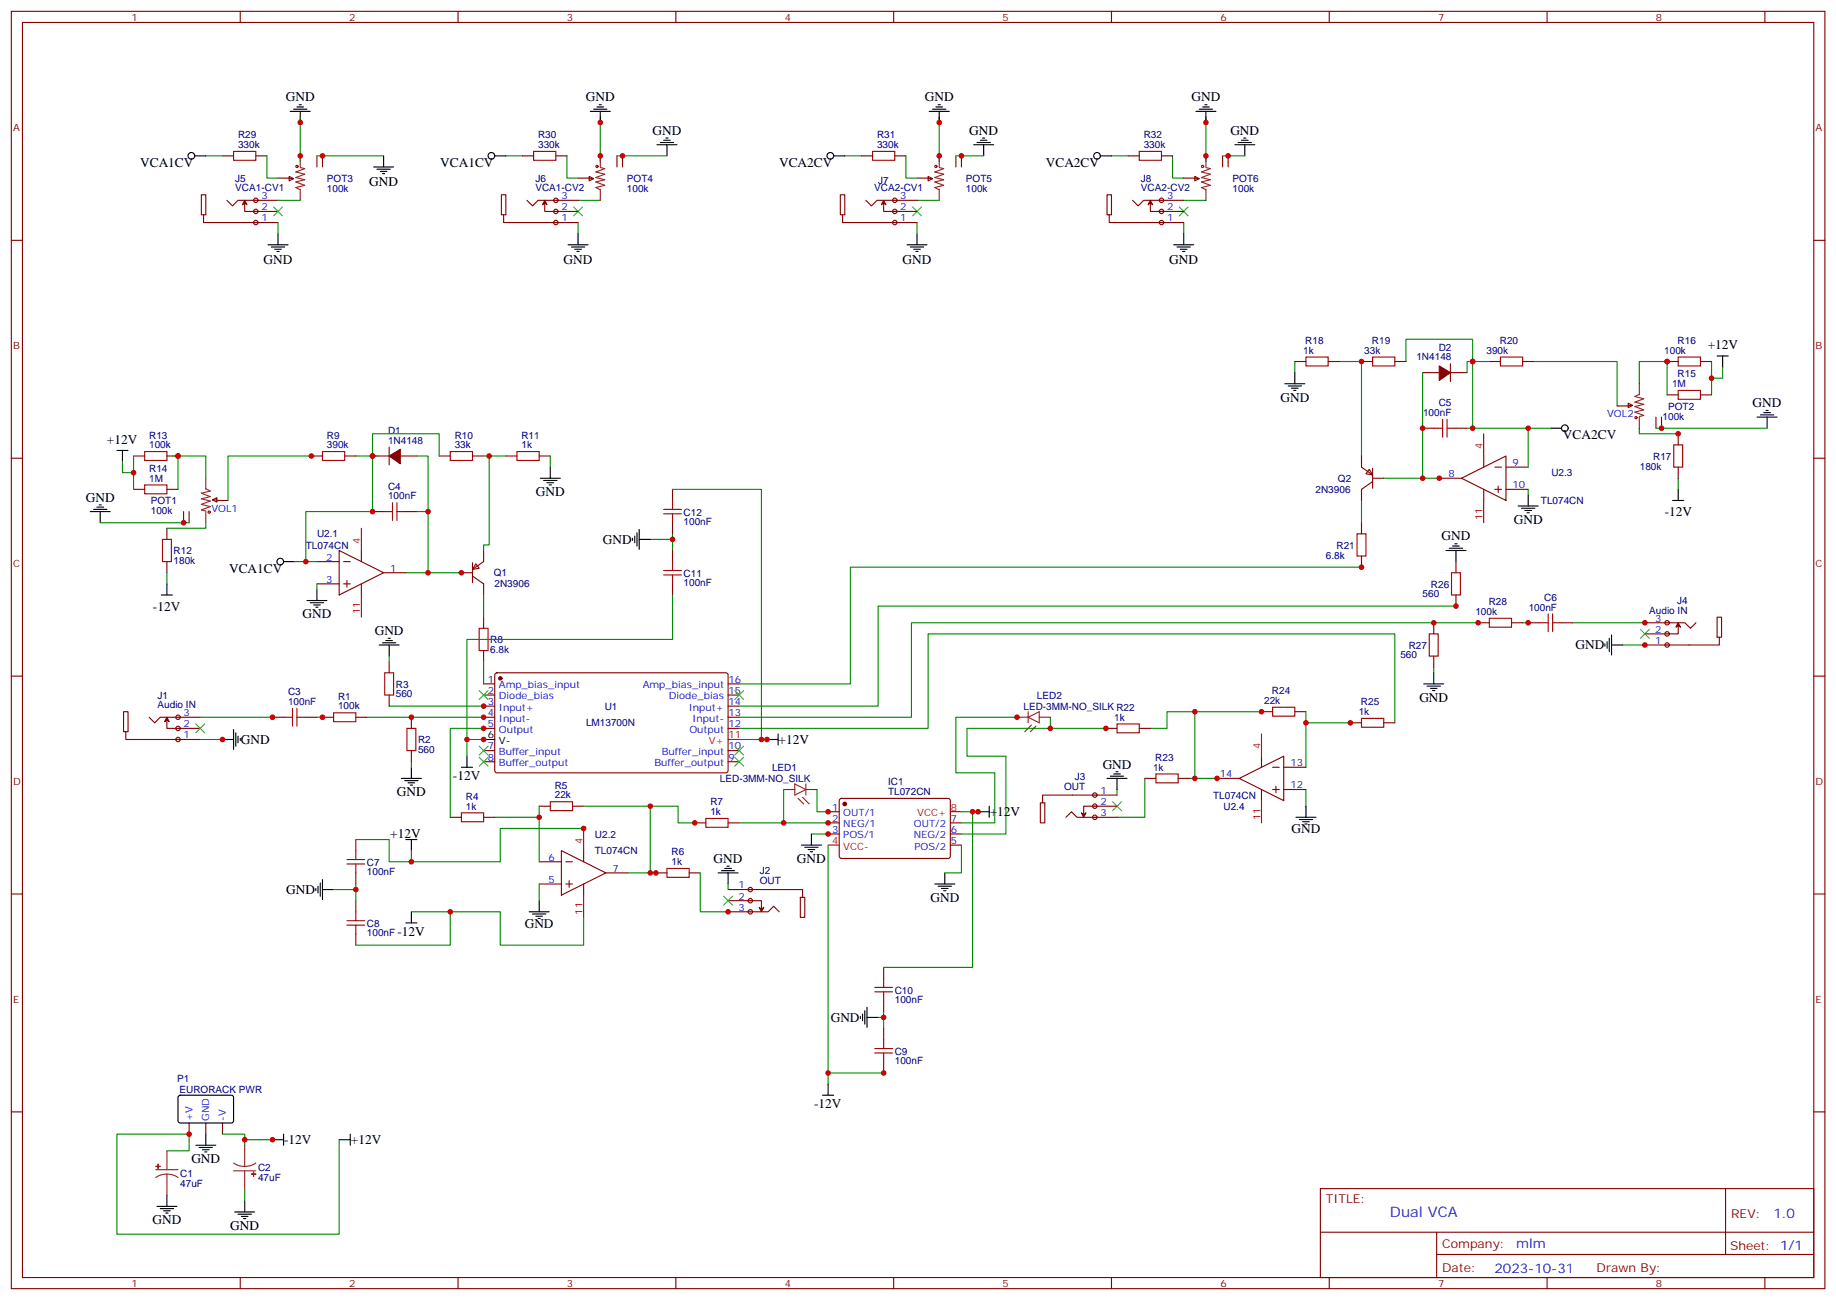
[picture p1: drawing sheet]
<svg xmlns="http://www.w3.org/2000/svg" width="583mm" height="413mm" viewBox="0 0 583 413" stroke-linecap="round" stroke-linejoin="round" font-family="sans-serif">
<path d="M70.6 359.9h7.1v3.5M77.7 361.7h8.8M77.7 377.5v3.6M107.7 361.7v30h-70.6v-31.8h22.9v5.3h-7" fill="none" stroke="#008700" stroke-width=".35"/>
<g fill="none" stroke="#000" stroke-width=".35">
<path d="M56.7 347.8l.5-.2h16.5l.5 .7-.1 7.6-.7 .5-16.5-.1-.4-.6v-7.4zM65.3 359.9v3.5M90 359.9v3.5M111.2 359.9v3.5M53 379.3v3.5M62.2 363.4h6.3M63.2 364.1h4.3M64.3 364.8h2.1M65 365.5h.7M86.5 361.7h3.5M107.7 361.7h3.5M49.8 382.8h6.4"/>
<path d="M50.9 383.5h4.2M51.9 384.2h2.1M52.6 385h.7M74.5 384.6h6.4M75.6 385.3h4.2M76.6 386h2.1M77.3 386.7h.7M77.7 381.1v3.5"/>
</g>
<path d="M60 356.4v3.5M65.3 356.4v3.5M70.6 356.4v3.5" fill="none" stroke="#870000" stroke-width=".35"/>
<path d="M49.5 371.2h7M53 372.6l1.8 .2 1.7 .9M53 372.6l-1.9 .2-1.6 .9M53 365.2v6M53 372.6v6.7M74.2 369.1l1.6 .8 1.9 .2M74.2 371.5h7M77.7 363.4v6.7M77.7 371.5v6M81.2 369.1l-1.7 .8-1.8 .2" fill="none" stroke="#8c2424" stroke-width=".35"/>
<g fill="#8c2424" stroke="#8c2424" stroke-width=".35">
<path d="M49.5 370.1l1.4 .1z"/>
<path d="M50.2 369.4v1.4z"/>
<path d="M79.8 372.6h1.4z"/>
<path d="M80.5 371.9v1.4z"/>
</g>
<g fill="#f0f0f0" stroke="#870000" stroke-width=".35">
<circle cx="56.5" cy="234.7" r=".71"/>
<circle cx="56.5" cy="231.1" r=".71"/>
<circle cx="56.5" cy="227.6" r=".71"/>
</g>
<g fill="none" stroke="#870000" stroke-width=".35">
<path d="M456.9 151.8h7.1M464 151.8l14.1-7.1v14.1zM471 144.7v3.5M471 155.3v3.5M474.6 148.2h2.1M474.6 155.3h2.1M475.6 154.2v2.2M478.1 148.2h7M478.1 155.3h7M100.6 178.2h7.1M107.7 174.7l14.1 7.1-14.1 7zM109.1 178.2h2.1"/>
<path d="M114.7 174.7v3.5M100.6 185.3h7.1M109.1 185.3h2.1M110.1 184.2v2.1M114.7 185.3v3.5M121.8 181.8h7M123.5 210v3.5M153.5 217h3.6M157.3 213.7l.5-.2 72.9 .1 .4 .6v30.6l-.7 .5-72.9-.1-.4-.7v-30.3zM231.1 217h3.6M39.9 232.2h.7v-6.4h-1.4v6.4h.7v2.5h23.7M47.3 227.6l1.8 1.8 1.8-1.8h12.7"/>
<path d="M53 228.3l.7 .7-.7-1.4-.7 1.4 .7-.7v2.8h10.6M86.5 227.6h3.5M97.1 227.6h3.5M102.4 227.6h3.5M113 227.6h3.5M123.5 220.6v3.5M130.6 227.6v3.5M130.6 238.2v3.5M153.5 231.1h3.6M153.5 227.6h3.6M153.5 220.6h3.6M153.5 224.1h3.6"/>
<path d="M153.5 238.2h3.6M231.1 231.1h3.6M231.1 227.6h3.6M231.1 220.6h3.6M231.1 224.1h3.6M231.1 238.2h3.6M400.5 240v3.5M142.9 259.4h3.6M153.5 241.7h3.6M153.5 259.4h3.6M171.2 255.8h3.5M181.8 255.8h3.5"/>
<path d="M231.1 241.7h3.6M262.9 257.6h3.5M266.7 253.6l.4-.2h34.2l.4 .7-.1 17.9-.6 .4-34.2-.1-.4-.6v-17.6zM386.4 247h7M393.4 247l14.1-7v14.1zM400.5 250.5v3.6M404 243.5h2.1M404 250.5h2.1M405.1 249.5v2.1M407.5 243.5h7.1M407.5 250.5h7.1M171.2 273.5h7"/>
<path d="M178.2 269.9l14.1 7.1-14.1 7.1zM179.6 273.5h2.2M180.7 279.5v2.1M185.3 269.9v3.6M192.3 277h7.1M208.2 277h3.5M218.8 277h3.5M220.6 261.1h3.5M231.1 261.1h3.6M262.9 261.1h3.5M262.9 264.7h3.5M301.7 261.1h3.5"/>
<path d="M301.7 264.7h3.5M301.7 268.2h3.5M171.2 280.5h7M179.6 280.5h2.2M185.3 280.5v3.6"/>
</g>
<g fill="none" stroke="#000" stroke-width=".35">
<path d="M120.4 204.7h6.3M121.4 204h4.3M122.5 203.3h2.1M123.2 202.6h.7M123.5 204.7v3.5M70.6 234.7h3.6M74.2 231.5v6.3M74.9 232.6v4.2M75.6 233.6v2.1M76.3 234.3v.7M153.5 234.7h3.6M127.4 247h6.4"/>
<path d="M128.5 247.7h4.2M129.5 248.4h2.2M130.2 249.1h.8M130.6 243.5v3.5M254.4 268.2h6.4M255.5 268.9h4.2M256.5 269.6h2.2M257.2 270.3h.8M257.6 264.7v3.5M168 289.3h6.3M169.1 290.1h4.2M170.1 290.8h2.1"/>
<path d="M170.8 291.5h.7M171.2 285.8v3.5"/>
</g>
<g fill="none" stroke="#008700" stroke-width=".35">
<path d="M123.5 208.2v1.8M63.6 234.7h7M63.6 227.6h22.9M100.6 227.6h1.8M116.5 227.6h37M123.5 224.1h30M153.5 231.1h-10.6v28.3M130.6 241.7v1.8M157.1 259.4h14.1v14.1M171.2 255.8v3.6M185.3 255.8h21.1v21.2h-7M206.4 255.8h8.9v5.3h5.3"/>
<path d="M259.4 250.5v7.1h3.5M206.4 277h1.8M234.7 261.1h28.2M257.6 264.7h5.3M171.2 280.5v5.3"/>
</g>
<path d="M152.1 219.1l2.8 2.9M154.9 219.1l-2.8 2.9M62.2 229.7l2.8 2.9M65 229.7l-2.8 2.9" fill="none" stroke="#3c3" stroke-width=".35"/>
<path d="M122.1 213.5h2.9v7.1h-2.9zM90 227.6h2.9M92.9 224.8v5.6M94.3 227.6h2.8M94.3 224.8v5.6M105.9 226.2h7.1v2.8h-7.1zM129.2 231.1h2.8v7.1h-2.8zM146.5 258h7v2.8h-7zM174.7 254.4h7.1v2.8h-7.1zM224.1 259.7h7v2.8h-7zM211.7 275.6h7.1v2.8h-7.1z" fill="none" stroke="#a10000" stroke-width=".35"/>
<g fill="#870000" stroke="#870000" stroke-width=".35">
<circle cx="158.8" cy="215.3" r=".53"/>
<circle cx="268.2" cy="255.1" r=".53"/>
</g>
<path d="M471 137.7v7M471 158.8v7.1M114.7 167.6v7.1M114.7 188.8v7.1M231.1 234.7h3.6M400.5 232.9v7.1M301.7 257.6h3.5M400.5 254.1v7M185.3 262.9v7M262.9 268.2h3.5M185.3 284.1v7" fill="none" stroke="#f00" stroke-width=".35"/>
<path d="M248.8 250.5h3.5M252.3 248.8l3.5 1.7-3.5 1.8zM253.4 253.4l1.7 1.7M254.8 253l2.1 2.1M255.8 248.8v3.5M255.8 250.5h3.6" fill="none" stroke="#8c2424" stroke-width=".35"/>
<g fill="#f0f0f0" stroke="#870000" stroke-width=".35">
<circle cx="238.2" cy="282.3" r=".71"/>
<circle cx="238.2" cy="285.8" r=".71"/>
<circle cx="238.2" cy="289.3" r=".71"/>
</g>
<g fill="none" stroke="#870000" stroke-width=".35">
<path d="M411.1 114.7h3.5M421.6 114.7h3.6M432.2 114.7h3.6M442.8 114.7h3.5M451.6 118.3h5.3M460.4 118.3h5.3M460.4 115.4v5.7M472.8 114.7h3.5M483.4 114.7h3.5M529.2 114.7h3.6M539.8 114.7h3.5M451.6 135.9h3.6"/>
<path d="M462.2 135.9h3.5M513.4 128.8h3.5M516.9 128l1.4 .7-1.4 .7zM516.9 128.7h1.4M525.7 132.4v3.5M527.5 132.4v3.5M529.2 125.3h3.6M532.8 137.7v3.5M539.8 125.3h3.5M42.4 144.7h3.5M42.4 155.3h3.5M53 144.7h3.5"/>
<path d="M53 155.3h3.5M67.5 158.6l1.4-.7v1.4zM67.5 158.6h1.4M68.9 158.8h3.5M98.8 144.7h3.6M109.4 144.7h3.6M118.3 144.7h5.2M123.5 141.9v5.6M127.1 144.7h5.3M139.4 144.7h3.5M150 144.7h3.5M160.6 144.7h3.5"/>
<path d="M171.2 144.7h3.5M432.2 144.7v3.5l3.6 2.5M434.7 148.9l1.1 1.8-2.2-.3zM435.8 152.8l-3.6 2.5v3.5M435.8 151.8h3.5M435.8 148.6v6.3M532.8 148.2v3.6M53 167.6v3.6M53 178.2v3.6M58.3 162.3v3.6M60 162.3v3.6M118.3 162.3h3.5"/>
<path d="M128.8 162.3h3.6M150 178.6v6.3M151.1 178.9l1 1.4-2.1 .4zM153.5 174.7v3.5l-3.5 2.5M432.2 165.9v3.5M432.2 176.5v3.5M146.5 181.8h3.5M150 182.8l3.5 2.5v3.5M153.5 195.9v3.5M153.5 206.4v3.6M231.1 289.3h12.7l1.8-1.7 1.8 1.7M231.1 285.8h10.6v2.8l.7-.7-.7 1.4-.7-1.4 .7 .7"/>
<path d="M231.1 282.3h23.7v2.5h.7v6.3h-1.4v-6.3h.7"/>
</g>
<g fill="none" stroke="#008700" stroke-width=".35">
<path d="M411.1 114.7v3.6M425.2 114.7h7v30M446.3 114.7v-7h21.2v7M486.9 114.7h26.5v14.1M529.2 114.7v10.6M531 114.7h-10.6v7.1M543.3 114.7v10.6M546.9 116.5v3.5h-3.6M520.4 135.9v1.8h12.4M38.9 146.5v3.5h3.5M42.4 144.7v10.6M54.8 144.7h10.5v7.1"/>
<path d="M56.5 144.7v10.6M98.8 144.7h-26.4v14.1M113 144.7h5.3v17.6h-21.2v15.9h3.5M118.3 144.7v-7h21.1v7M174.7 144.7v3.5M432.2 158.8v7.1M439.3 151.8h17.6M485.1 155.3v1.8M532.8 151.8v3.5M65.3 165.9v1.7h-12.3M53 181.8v3.5M100.6 185.3v1.7"/>
<path d="M128.8 181.8h17.7M153.5 188.8v7.1M153.5 210v7M354.6 250.5v1.8M363.4 247v12.4h-8.8M222.3 277v12.3h8.8M231.1 280.5v1.8"/>
</g>
<g fill="none" stroke="#000" stroke-width=".35">
<path d="M411.1 118.3v3.5M545.1 113h3.5M546.9 113v3.5M407.9 121.8h6.3M408.9 122.5h4.3M410 123.2h2.1M410.7 123.9h.7M492.2 135.9h3.5M37.1 142.9h3.5M38.9 142.9v3.6M171.5 151.8h6.4M172.6 152.5h4.2"/>
<path d="M173.6 153.2h2.2M174.3 153.9h.7M174.7 148.2v3.6M485.1 157.1v3.5M531 158.8h3.5M532.8 155.3v3.5M482 160.6h6.3M483 161.3h4.3M484.1 162h2.1M484.8 162.7h.7M51.2 188.8h3.6M53 185.3v3.5"/>
<path d="M97.4 190.6h6.4M98.5 191.3h4.2M99.6 192h2.1M100.3 192.7h.7M100.6 187v3.6M351.4 247h6.4M352.5 246.3h4.2M353.6 245.6h2.1M354.3 244.9h.7M354.6 247v3.5M228 277h6.3M229 276.3h4.3"/>
<path d="M230.1 275.6h2.1M230.8 274.9h.7M231.1 277v3.5"/>
<circle cx="496.8" cy="135.9" r="1.06"/>
</g>
<path d="M353.2 254.4l2.8 2.8M356 254.4l-2.8 2.8M229.7 284.4l2.9 2.8M232.6 284.4l-2.9 2.8" fill="none" stroke="#3c3" stroke-width=".35"/>
<g fill="none" stroke="#a10000" stroke-width=".35">
<path d="M414.6 113.3h7v2.8h-7zM435.8 113.3h7v2.8h-7zM476.3 113.3h7.1v2.8h-7.1zM532.8 113.3h7v2.8h-7zM455.2 135.9h2.8M458 133.1v5.6M459.4 133.1v5.6M459.4 135.9h2.8M532.8 123.9h7v2.8h-7zM45.9 143.3h7.1v2.8h-7.1zM45.9 153.9h7.1v2.8h-7.1zM102.4 143.3h7v2.8h-7z"/>
<path d="M124.6 159.5v5.7M126 159.5v5.7M142.9 143.3h7.1v2.8h-7.1zM164.1 143.3h7.1v2.8h-7.1zM531.4 141.2h2.8v7h-2.8zM51.6 171.2h2.8v7h-2.8zM121.8 162.3h2.8M126 162.3h2.8M430.8 169.4h2.8v7.1h-2.8zM152.1 199.4h2.8v7h-2.8z"/>
<circle cx="519.4" cy="132.5" r=".35"/>
<circle cx="66.4" cy="162.5" r=".35"/>
</g>
<g fill="#870000" stroke="#870000" stroke-width=".35">
<path d="M123.5 144.7l3.6-2.1v4.6z"/>
<path d="M456.9 116.1l3.5 2.2-3.5 2.4z"/>
</g>
<path d="M520.4 121.8v3.5M520.4 132.4v3.5M520.4 125.1l-1.4 .7 2.8 .7-2.8 1.1 2.8 .7-2.8 .7 2.8 1.1-2.8 .7 2.8 1-1.4 .4M65.3 151.8v3.5M65.3 155.1l1.4 .7-2.8 .7 2.8 1.1-2.8 .7 2.8 .7-2.8 1.1 2.8 .7-2.8 1 1.4 .4M65.3 162.3v3.6" fill="none" stroke="#8c2424" stroke-width=".35"/>
<g fill="#f0f0f0" stroke="#870000" stroke-width=".35">
<circle cx="347.6" cy="252.3" r=".71"/>
<circle cx="347.6" cy="255.8" r=".71"/>
<circle cx="347.6" cy="259.4" r=".71"/>
</g>
<g fill="none" stroke="#870000" stroke-width=".35">
<path d="M462.2 178.2v3.6M455.2 197.6v3.6M462.2 188.8v3.5M469.3 197.6h3.5M479.8 197.6h3.6M485.1 197.6h3.6M495.7 197.6h3.6M455.2 208.2v3.5M351.1 231.1h3.5M361.7 231.1h3.5M400.5 225.8h3.5M411.1 225.8h3.5"/>
<path d="M428.7 229.4h3.5M439.3 229.4h3.5M338.4 259.4l1.7-1.8 1.8 1.8h12.7M354.6 255.8h-10.6v2.9l-.7-.7 .7 1.4 .7-1.4-.7 .7M354.6 252.3h-23.6v2.5h-.7v6.3h1.4v-6.3h-.7M363.4 247h3.6M374 247h3.5"/>
</g>
<g fill="none" stroke="#008700" stroke-width=".35">
<path d="M469.3 197.6h-180v30h-54.6M483.4 197.6h1.7M499.3 197.6h22.9M455.2 211.7v1.8M515.1 204.7h7.1M322.9 227.6h-19.4v17.7h12.3v15.8h-10.6M333.4 227.6v3.5M351.1 231.1h-44.1v8.9h12.3v24.7h-14.1M379.3 225.8h-8.8v5.3h-5.3M400.5 225.8h-21.2v21.2h7.1M414.6 225.8v3.6M428.7 229.4h-14.1v14.1"/>
<path d="M442.8 229.4v-28.2h-148.2v29.9h-59.9M377.5 247h1.8M414.6 250.5v5.3"/>
</g>
<path d="M322.9 227.6h3.5M326.4 227.6l3.5-1.8v3.6zM326.4 225.8v3.6M327.4 230.1l-2.1 2.1M328.9 230.4l-1.8 1.8M329.9 227.6h3.5" fill="none" stroke="#8c2424" stroke-width=".35"/>
<g fill="none" stroke="#000" stroke-width=".35">
<path d="M459 174.7h6.4M460.1 174h4.2M461.2 173.3h2.1M461.9 172.6h.7M462.2 174.7v3.5M452 217h6.3M453 217.7h4.3M454.1 218.4h2.1M454.8 219.1h.7M455.2 213.5v3.5M509.5 204.3v.7M510.2 203.6v2.1"/>
<path d="M510.9 202.6v4.2M511.6 204.7h3.5M511.6 201.5v6.4M411.4 259.4h6.4M414.6 255.8v3.6M299.9 277v3.5M412.5 260.1h4.2M413.5 260.8h2.1M414.2 261.5h.7M296.8 280.5h6.3M297.8 281.2h4.2M298.9 281.9h2.1"/>
<path d="M299.6 282.6h.7"/>
</g>
<path d="M460.8 181.8h2.8v7h-2.8zM472.8 196.2h7v2.8h-7zM488.7 197.6h2.8M491.5 194.8v5.6M492.9 194.8v5.6M492.9 197.6h2.8M453.7 201.2h2.9v7h-2.9zM354.6 229.7h7.1v2.9h-7.1zM404 224.4h7.1v2.9h-7.1zM432.2 228h7.1v2.8h-7.1zM367 245.6h7v2.8h-7z" fill="none" stroke="#a10000" stroke-width=".35"/>
<path d="M520.8 199.7l2.8 2.9M523.6 199.7l-2.8 2.9" fill="none" stroke="#3c3" stroke-width=".35"/>
<g fill="#f0f0f0" stroke="#870000" stroke-width=".35">
<circle cx="529.2" cy="204.7" r=".71"/>
<circle cx="529.2" cy="201.2" r=".71"/>
<circle cx="529.2" cy="197.6" r=".71"/>
</g>
<g fill="none" stroke="#870000" stroke-width=".35">
<path d="M3.6 3.6h575.7v405.3h-575.7zM7.1 7.1h568.7v398.3h-568.7zM76.3 3.6v3.5M145.4 3.6v3.5M214.6 3.6v3.5M283.7 3.6v3.5M352.8 3.6v3.5M422 3.6v3.5M491.1 3.6v3.5M560.3 3.6v3.5M3.6 76.3h3.5M575.8 76.3h3.5"/>
<path d="M3.6 145.4h3.5M213.5 155.3v3.5M575.8 145.4h3.5M213.5 165.9v3.5M213.5 174.7v3.5M213.5 185.3v3.5M522.2 197.6h12.7l1.7 1.8 1.8-1.8M532.8 198.3l-.7 .7 .7-1.4 .7 1.4-.7-.7v2.9h-10.6M3.6 214.6h3.5M545.8 202.2h-.7v-6.3h1.4v6.3h-.7v2.5h-23.6M575.8 214.6h3.5M113 266.4v3.5"/>
<path d="M113 277v3.5M3.6 283.7h3.5M113 285.8v3.5M113 296.4v3.5M575.8 283.7h3.5M280.5 307v3.5M280.5 317.6v3.5M280.5 326.4v3.5M280.5 337v3.5M3.6 352.8h3.5M575.8 352.8h3.5M419.2 377.2h156.6v28.2h-156.6z"/>
<path d="M547.8 377.2v20.9M419.2 391h156.5M456.1 398.1h119.6M456.1 391v14.1M76.3 405.4v3.5M145.4 405.4v3.5M214.6 405.4v3.5M283.7 405.4v3.5M352.8 405.4v3.5M422 405.4v3.5M491.1 405.4v3.5M560.3 405.4v3.5"/>
</g>
<g fill="none" stroke="#008700" stroke-width=".35">
<path d="M213.5 155.3h28.2v79.4M206.4 171.2h7.1M213.5 169.4v5.3M432.2 180h-162.3v37h-35.2M213.5 188.8v14.1h-65.3v31.8M462.2 192.3h-183.4v31.8h-44.1M153.5 234.7h-5.3v5.3M234.7 234.7h8.8M248.8 250.5v10.6M305.2 257.6h3.6v49.4h-28.3M308.8 257.6h1.7M113 266.4h10.5v7.1h7.1"/>
<path d="M185.3 262.9h-26.5v10.6h-28.2v-3.6M262.9 268.2v75.8M305.2 268.2v8.8h-5.3M105.9 282.3h7.1M113 280.5v5.3M130.6 289.3h28.2v10.6h26.5v-8.8M142.9 289.3v10.6h-29.9M278.8 322.9h1.7M280.5 321.1v5.3M262.9 340.5h17.6"/>
</g>
<path d="M233.3 219.1l2.8 2.9M236.1 219.1l-2.8 2.9M152.1 236.8l2.8 2.8M154.9 236.8l-2.8 2.8M233.3 236.8l2.8 2.8M236.1 236.8l-2.8 2.8M152.1 240.3l2.8 2.8M154.9 240.3l-2.8 2.8M233.3 240.3l2.8 2.8M236.1 240.3l-2.8 2.8" fill="none" stroke="#3c3" stroke-width=".35"/>
<g fill="none" stroke="#000" stroke-width=".35">
<path d="M200.8 170.8v.7M201.5 170.1v2.1M202.2 169.1v4.2M202.9 171.2h3.5M202.9 168v6.3M148.2 240v3.5M243.5 234.7h3.5M247 232.9v3.5M146.5 243.5h3.5M310.5 257.6h3.5M314 255.8v3.6M102.4 279.1v6.4"/>
<path d="M128.8 266.4h3.6M130.6 266.4v3.5M100.3 281.9v.7M101 281.2v2.2M101.7 280.2v4.2M102.4 282.3h3.5M128.8 292.9h3.6M130.6 289.3v3.6M275.2 319.7v6.3M273.1 322.5v.7M273.8 321.8v2.1M274.5 320.7v4.3"/>
<path d="M275.2 322.9h3.6M261.1 347.6h3.6M262.9 344v3.6"/>
</g>
<g fill="none" stroke="#a10000" stroke-width=".35">
<path d="M213.5 158.8v2.8M210.7 161.6h5.6M210.7 163.1h5.6M213.5 163.1v2.8M213.5 178.2v2.8M210.7 181h5.6M210.7 182.5h5.6M213.5 182.5v2.8M110.1 272.8h5.7M110.1 274.2h5.7M113 269.9v2.9M113 274.2v2.8"/>
<path d="M110.1 292.2h5.7M110.1 293.6h5.7M113 289.3v2.9M113 293.6v2.8M277.7 313.3h5.7M277.7 314.7h5.7M280.5 310.5v2.8M280.5 314.7v2.9M277.7 332.7h5.7M277.7 334.2h5.7M280.5 329.9v2.8M280.5 334.2v2.8"/>
</g>
<g fill="#f0f0f0" stroke="#870000" stroke-width=".35">
<circle cx="81.2" cy="70.6" r=".71"/>
<circle cx="81.2" cy="67.1" r=".71"/>
<circle cx="81.2" cy="63.6" r=".71"/>
</g>
<g fill="none" stroke="#870000" stroke-width=".35">
<path d="M70.6 49.5h3.6M81.2 49.5h3.5M88.3 56.5h3.5M91.8 56l1.4 .7-1.4 .7zM91.8 56.7h1.4M100.6 49.5v3.5M102.4 49.5v3.5M165.9 49.5h3.5M176.5 49.5h3.5M183.5 56.5h3.5M187 56l1.5 .7-1.5 .7zM187 56.7h1.5"/>
<path d="M195.9 49.5v3.5M197.6 49.5v3.5M64.6 68.2h.7v-6.4h-1.4v6.4h.7v2.4h23.7M72 63.6l1.8 1.7 1.8-1.7h12.7M77.7 64.3l.7 .7-.7-1.4-.7 1.4 .7-.7v2.8h10.6"/>
</g>
<g fill="none" stroke="#a10000" stroke-width=".35">
<path d="M74.2 48h7v2.9h-7zM169.4 48h7.1v2.9h-7.1z"/>
<circle cx="94.3" cy="52.8" r=".35"/>
<circle cx="189.5" cy="52.8" r=".35"/>
</g>
<path d="M95.3 49.5v3.5M95.3 53.2l1.4 .3-2.8 1.1 2.8 .7-2.8 1 2.8 .7-2.8 .7 2.8 1.1-2.8 .7 1.4 .7M190.6 49.5v3.5M190.6 53.2l1.4 .3-2.8 1.1 2.8 .7-2.8 1 2.8 .7-2.8 .7 2.8 1.1-2.8 .7 1.4 .7M95.3 60v3.6M190.6 60v3.6" fill="none" stroke="#8c2424" stroke-width=".35"/>
<g fill="none" stroke="#000" stroke-width=".35">
<path d="M92.1 35.3h6.4M93.2 34.6h4.2M94.3 33.9h2.1M95 33.2h.7M95.3 35.3v3.6M187.4 35.3h6.3M188.5 34.6h4.2M189.5 33.9h2.1M190.2 33.2h.7M190.6 35.3v3.6M61.8 49.5h3.5M157.1 49.5h3.5"/>
<path d="M85.1 77.7h6.3M86.1 78.4h4.3M87.2 79.1h2.1M87.9 79.8h.7M88.3 74.2v3.5M180.3 77.7h6.4M181.4 78.4h4.2M182.5 79.1h2.1M183.2 79.8h.7M183.5 74.2v3.5"/>
<circle cx="60.7" cy="49.5" r="1.06"/>
<circle cx="156" cy="49.5" r="1.06"/>
</g>
<path d="M95.3 37.1v14.1M190.6 37.1v14.1M65.3 49.5h5.3M84.7 49.5v7h3.6M160.6 49.5h5.3M180 49.5v7h3.5M88.3 70.6v3.6M88.3 63.6h7M183.5 63.6h7.1M183.5 70.6v3.6" fill="none" stroke="#008700" stroke-width=".35"/>
<path d="M86.9 65.7l2.8 2.8M89.7 65.7l-2.8 2.8M182.1 65.7l2.8 2.8M184.9 65.7l-2.8 2.8" fill="none" stroke="#3c3" stroke-width=".35"/>
<g fill="#f0f0f0" stroke="#870000" stroke-width=".35">
<circle cx="176.5" cy="70.6" r=".71"/>
<circle cx="176.5" cy="67.1" r=".71"/>
<circle cx="176.5" cy="63.6" r=".71"/>
</g>
<path d="M273.5 49.5h3.5M284.1 49.5h3.5M291.1 56.5h3.5M294.6 56l1.5 .7-1.5 .7zM294.6 56.7h1.5M303.5 49.5v3.5M305.2 49.5v3.5M159.9 68.2h.7v-6.4h-1.4v6.4h.7v2.4h23.6M167.3 63.6l1.8 1.7 1.7-1.7h12.7M172.9 64.3l.7 .7-.7-1.4-.7 1.4 .7-.7v2.8h10.6" fill="none" stroke="#870000" stroke-width=".35"/>
<path d="M298.2 37.1v14.1M268.2 49.5h5.3M287.6 49.5v7h3.5M291.1 63.6h7.1M291.1 70.6v3.6" fill="none" stroke="#008700" stroke-width=".35"/>
<g fill="none" stroke="#000" stroke-width=".35">
<path d="M295 35.3h6.3M296.1 34.6h4.2M297.1 33.9h2.1M297.8 33.2h.7M298.2 35.3v3.6M264.7 49.5h3.5M287.9 77.7h6.4M289 78.4h4.2M290.1 79.1h2.1M290.8 79.8h.7M291.1 74.2v3.5"/>
<circle cx="263.6" cy="49.5" r="1.06"/>
</g>
<path d="M289.7 65.7l2.8 2.8M292.5 65.7l-2.8 2.8" fill="none" stroke="#3c3" stroke-width=".35"/>
<g fill="none" stroke="#a10000" stroke-width=".35">
<path d="M277 48h7.1v2.9h-7.1z"/>
<circle cx="297.1" cy="52.8" r=".35"/>
</g>
<path d="M298.2 49.5v3.5M298.2 53.2l1.4 .3-2.8 1.1 2.8 .7-2.8 1 2.8 .7-2.8 .7 2.8 1.1-2.8 .7 1.4 .7M298.2 60v3.6" fill="none" stroke="#8c2424" stroke-width=".35"/>
<g fill="#f0f0f0" stroke="#870000" stroke-width=".35">
<circle cx="284.1" cy="70.6" r=".71"/>
<circle cx="284.1" cy="67.1" r=".71"/>
<circle cx="284.1" cy="63.6" r=".71"/>
</g>
<path d="M358.1 49.5h3.6M368.7 49.5h3.6M375.8 56.5h3.5M379.3 56l1.4 .7-1.4 .7zM379.3 56.7h1.4M388.1 49.5v3.5M389.9 49.5v3.5M267.5 68.2h.7v-6.4h-1.4v6.4h.7v2.4h23.6M274.9 63.6l1.7 1.7 1.8-1.7h12.7M280.5 64.3l.7 .7-.7-1.4-.7 1.4 .7-.7v2.8h10.6" fill="none" stroke="#870000" stroke-width=".35"/>
<path d="M382.8 37.1v14.1M352.8 49.5h5.3M372.3 49.5v7h3.5M375.8 63.6h7M375.8 70.6v3.6" fill="none" stroke="#008700" stroke-width=".35"/>
<g fill="none" stroke="#000" stroke-width=".35">
<path d="M379.7 35.3h6.3M380.7 34.6h4.3M381.8 33.9h2.1M382.5 33.2h.7M382.8 35.3v3.6M349.3 49.5h3.5M372.6 77.7h6.4M373.7 78.4h4.2M374.7 79.1h2.1M375.4 79.8h.7M375.8 74.2v3.5"/>
<circle cx="348.3" cy="49.5" r="1.06"/>
</g>
<path d="M374.4 65.7l2.8 2.8M377.2 65.7l-2.8 2.8" fill="none" stroke="#3c3" stroke-width=".35"/>
<g fill="none" stroke="#a10000" stroke-width=".35">
<path d="M361.7 48h7v2.9h-7z"/>
<circle cx="381.8" cy="52.8" r=".35"/>
</g>
<path d="M382.8 49.5v3.5M382.8 53.2l1.4 .3-2.8 1.1 2.8 .7-2.8 1 2.8 .7-2.8 .7 2.8 1.1-2.8 .7 1.4 .7M382.8 60v3.6" fill="none" stroke="#8c2424" stroke-width=".35"/>
<g fill="#f0f0f0" stroke="#870000" stroke-width=".35">
<circle cx="368.7" cy="70.6" r=".71"/>
<circle cx="368.7" cy="67.1" r=".71"/>
<circle cx="368.7" cy="63.6" r=".71"/>
</g>
<path d="M352.1 68.2h.7v-6.4h-1.4v6.4h.7v2.4h23.7M359.6 63.6l1.7 1.7 1.8-1.7h12.7M365.2 64.3l.7 .7-.7-1.4-.7 1.4 .7-.7v2.8h10.6" fill="none" stroke="#870000" stroke-width=".35"/>
<g fill="none" stroke="#000" stroke-width=".35">
<path d="M118.6 53h6.4M119.7 53.7h4.2M120.7 54.4h2.1M121.4 55.1h.7M121.8 49.5v3.5M208.6 45.9h6.3M209.6 45.2h4.3M210.7 44.5h2.1M211.4 43.8h.7M211.7 45.9v3.6M309.1 45.9h6.4M310.2 45.2h4.2"/>
<path d="M311.2 44.5h2.1M311.9 43.8h.7M312.3 45.9v3.6M392 45.9h6.4M393.1 45.2h4.2M394.1 44.5h2.1M394.8 43.8h.7M395.2 45.9v3.6M557.8 132.4h6.4M558.9 131.7h4.2M559.9 131h2.1M560.6 130.2h.7"/>
<path d="M561 132.4v3.5M28.6 162.3h6.4M29.7 161.6h4.2M30.8 160.9h2.1M31.5 160.2h.7M31.8 162.3v3.6M90 178.2h3.6"/>
<circle cx="89" cy="178.2" r="1.06"/>
</g>
<g fill="none" stroke="#008700" stroke-width=".35">
<path d="M100.6 49.5h21.2M195.9 49.5h15.8M303.5 49.5h8.8M388.1 49.5h7.1M451.6 118.3v33.5M467.5 114.7v21.2h-1.8M472.8 114.7h-7.1v3.6M467.5 135.9h24.7M485.1 135.9v12.3M525.7 135.9h35.3M118.3 144.7h1.7M132.4 144.7h3.5v37.1"/>
<path d="M153.5 144.7h7.1M155.3 144.7v28.2h-1.8v1.8M31.8 165.9h28.2M93.6 178.2h3.5M132.4 162.3h3.5"/>
</g>
<g fill="#c00">
<circle cx="60" cy="359.9" r=".88"/>
<circle cx="130.6" cy="227.6" r=".88"/>
<circle cx="118.3" cy="162.3" r=".88"/>
<circle cx="56.5" cy="144.7" r=".88"/>
<circle cx="529.2" cy="114.7" r=".88"/>
<circle cx="455.2" cy="197.6" r=".88"/>
<circle cx="432.2" cy="114.7" r=".88"/>
<circle cx="148.2" cy="234.7" r=".88"/>
<circle cx="142.9" cy="289.3" r=".88"/>
<circle cx="130.6" cy="273.5" r=".88"/>
<circle cx="414.6" cy="229.4" r=".88"/>
<circle cx="379.3" cy="225.8" r=".88"/>
<circle cx="379.3" cy="247" r=".88"/>
<circle cx="333.4" cy="231.1" r=".88"/>
<circle cx="248.8" cy="261.1" r=".88"/>
<circle cx="153.5" cy="234.7" r=".88"/>
<circle cx="241.7" cy="234.7" r=".88"/>
<circle cx="243.5" cy="234.7" r=".88"/>
<circle cx="213.5" cy="171.2" r=".88"/>
<circle cx="262.9" cy="340.5" r=".88"/>
<circle cx="280.5" cy="340.5" r=".88"/>
<circle cx="308.8" cy="257.6" r=".88"/>
<circle cx="310.5" cy="257.6" r=".88"/>
<circle cx="280.5" cy="322.9" r=".88"/>
<circle cx="113" cy="282.3" r=".88"/>
<circle cx="185.3" cy="262.9" r=".88"/>
<circle cx="462.2" cy="192.3" r=".88"/>
<circle cx="432.2" cy="180" r=".88"/>
<circle cx="522.2" cy="204.7" r=".88"/>
<circle cx="522.2" cy="197.6" r=".88"/>
<circle cx="485.1" cy="197.6" r=".88"/>
<circle cx="469.3" cy="197.6" r=".88"/>
<circle cx="428.7" cy="229.4" r=".88"/>
<circle cx="386.4" cy="247" r=".88"/>
<circle cx="400.5" cy="225.8" r=".88"/>
<circle cx="351.1" cy="231.1" r=".88"/>
<circle cx="322.9" cy="227.6" r=".88"/>
<circle cx="532.8" cy="137.7" r=".88"/>
<circle cx="543.3" cy="120" r=".88"/>
<circle cx="42.4" cy="150" r=".88"/>
<circle cx="98.8" cy="144.7" r=".88"/>
<circle cx="118.3" cy="144.7" r=".88"/>
<circle cx="146.5" cy="181.8" r=".88"/>
<circle cx="231.1" cy="289.3" r=".88"/>
<circle cx="262.9" cy="257.6" r=".88"/>
<circle cx="262.9" cy="264.7" r=".88"/>
<circle cx="262.9" cy="261.1" r=".88"/>
<circle cx="206.4" cy="255.8" r=".88"/>
<circle cx="220.6" cy="261.1" r=".88"/>
<circle cx="206.4" cy="277" r=".88"/>
<circle cx="208.2" cy="277" r=".88"/>
<circle cx="171.2" cy="259.4" r=".88"/>
<circle cx="153.5" cy="231.1" r=".88"/>
<circle cx="153.5" cy="224.1" r=".88"/>
<circle cx="153.5" cy="227.6" r=".88"/>
<circle cx="102.4" cy="227.6" r=".88"/>
<circle cx="86.5" cy="227.6" r=".88"/>
<circle cx="70.6" cy="234.7" r=".88"/>
<circle cx="77.7" cy="361.7" r=".88"/>
<circle cx="86.5" cy="361.7" r=".88"/>
<circle cx="95.3" cy="49.5" r=".88"/>
<circle cx="95.3" cy="38.9" r=".88"/>
<circle cx="190.6" cy="38.9" r=".88"/>
<circle cx="190.6" cy="49.5" r=".88"/>
<circle cx="298.2" cy="38.9" r=".88"/>
<circle cx="298.2" cy="49.5" r=".88"/>
<circle cx="382.8" cy="38.9" r=".88"/>
<circle cx="382.8" cy="49.5" r=".88"/>
<circle cx="102.4" cy="49.5" r=".88"/>
<circle cx="197.6" cy="49.5" r=".88"/>
<circle cx="305.2" cy="49.5" r=".88"/>
<circle cx="389.9" cy="49.5" r=".88"/>
<circle cx="58.3" cy="165.9" r=".88"/>
<circle cx="527.5" cy="135.9" r=".88"/>
<circle cx="97.1" cy="178.2" r=".88"/>
<circle cx="135.9" cy="181.8" r=".88"/>
<circle cx="135.9" cy="162.3" r=".88"/>
<circle cx="456.9" cy="151.8" r=".88"/>
<circle cx="451.6" cy="151.8" r=".88"/>
<circle cx="451.6" cy="135.9" r=".88"/>
<circle cx="467.5" cy="114.7" r=".88"/>
<circle cx="467.5" cy="135.9" r=".88"/>
<circle cx="155.3" cy="144.7" r=".88"/>
<circle cx="485.1" cy="135.9" r=".88"/>
</g>
<text font-size="4.6" fill="#00f" x="441.3" y="386.2">Dual VCA</text>
<g font-size="4.2">
<text x="90.7" y="32.2">GND</text>
<text x="186" y="32.2">GND</text>
<text x="293.6" y="32.2">GND</text>
<text x="378.2" y="32.2">GND</text>
<text x="207.2" y="42.8">GND</text>
<text x="307.7" y="42.8">GND</text>
<text x="390.6" y="42.8">GND</text>
<text x="44.5" y="53">VCA1CV</text>
<text x="139.7" y="53">VCA1CV</text>
<text x="247.3" y="53">VCA2CV</text>
<text x="332" y="53">VCA2CV</text>
<text x="117.2" y="58.9">GND</text>
<text x="83.7" y="83.6">GND</text>
<text x="178.9" y="83.6">GND</text>
<text x="286.5" y="83.6">GND</text>
<text x="371.2" y="83.6">GND</text>
<text x="542.1" y="110.8">+12V</text>
<text x="406.5" y="127.4">GND</text>
<text x="556.4" y="129.2">GND</text>
<text x="34" y="140.8">+12V</text>
<text x="496.2" y="139.4">VCA2CV</text>
<text x="27.2" y="159.2">GND</text>
<text x="170.1" y="157.4">GND</text>
<text x="480.6" y="166.2">GND</text>
<text x="528.5" y="163.8">-12V</text>
<text x="191.4" y="172.6">GND</text>
<text x="457.7" y="171.5">GND</text>
<text x="72.7" y="181.8">VCA1CV</text>
<text x="48.6" y="193.7">-12V</text>
<text x="96" y="196.2">GND</text>
<text x="119" y="201.4">GND</text>
<text x="500.2" y="206.1">GND</text>
<text x="450.6" y="222.7">GND</text>
<text x="76.4" y="236.1">GND</text>
<text x="247.2" y="236.1">+12V</text>
<text x="350.1" y="243.9">GND</text>
<text x="143.8" y="247.5">-12V</text>
<text x="126" y="252.7">GND</text>
<text x="314.2" y="259.1">+12V</text>
<text x="123.9" y="266.1">+12V</text>
<text x="410" y="264.4">GND</text>
<text x="226.6" y="273.9">GND</text>
<text x="253" y="273.8">GND</text>
<text x="90.9" y="283.7">GND</text>
<text x="295.4" y="286.2">GND</text>
<text x="126.2" y="296.9">-12V</text>
<text x="166.6" y="294.4">GND</text>
<text x="263.7" y="324.3">GND</text>
<text x="258.5" y="351.6">-12V</text>
<text x="90.2" y="363.1">-12V</text>
<text x="111.4" y="363.1">+12V</text>
<text x="60.7" y="369.1">GND</text>
<text x="48.4" y="388.5">GND</text>
<text x="73.1" y="390.2">GND</text>
</g>
<g font-size="4.2" fill="#00f">
<text x="563" y="386.5">1.0</text>
<text x="481.3" y="396">mlm</text>
<text x="474.4" y="403.8">2023-10-31</text>
</g>
<g font-size="3.9" fill="#800">
<text x="420.9" y="381.8">TITLE:</text>
<text x="549.6" y="386.5">REV:</text>
<text x="457.8" y="396">Company:</text>
<text x="549.2" y="396.6">Sheet: 1/1</text>
<text x="457.8" y="403.6">Date:</text>
<text x="506.9" y="403.7">Drawn By:</text>
</g>
<g font-size="3.2" fill="#800">
<text x="41.7" y="6.6">1</text>
<text x="110.8" y="6.6">2</text>
<text x="180" y="6.6">3</text>
<text x="249.1" y="6.6">4</text>
<text x="318.3" y="6.6">5</text>
<text x="387.4" y="6.6">6</text>
<text x="456.6" y="6.6">7</text>
<text x="525.7" y="6.6">8</text>
<text x="4.1" y="41.7">A</text>
<text x="576.3" y="41.7">A</text>
<text x="4.1" y="110.8">B</text>
<text x="576.3" y="110.8">B</text>
<text x="4.1" y="180">C</text>
<text x="576.3" y="180">C</text>
<text x="4.1" y="249.1">D</text>
<text x="576.3" y="249.1">D</text>
<text x="4.1" y="318.3">E</text>
<text x="576.3" y="318.3">E</text>
<text x="41.7" y="408.4">1</text>
<text x="110.8" y="408.4">2</text>
<text x="180" y="408.4">3</text>
<text x="249.1" y="408.4">4</text>
<text x="318.3" y="408.4">5</text>
<text x="387.4" y="408.4">6</text>
<text x="456.6" y="408.4">7</text>
<text x="525.7" y="408.4">8</text>
</g>
<g font-size="3.2" fill="#000080">
<text x="75.6" y="47">330k</text>
<text x="75.6" y="43.9">R29</text>
<text x="170.8" y="47">330k</text>
<text x="170.8" y="43.9">R30</text>
<text x="278.4" y="47">330k</text>
<text x="278.4" y="43.9">R31</text>
<text x="363.1" y="47">330k</text>
<text x="363.1" y="43.9">R32</text>
<text x="74.7" y="57.7">J5</text>
<text x="103.8" y="57.6">POT3</text>
<text x="170" y="57.7">J6</text>
<text x="199" y="57.6">POT4</text>
<text x="278.8" y="58.3">J7</text>
<text x="306.6" y="57.6">POT5</text>
<text x="362.2" y="57.7">J8</text>
<text x="391.3" y="57.6">POT6</text>
<text x="74.7" y="60.7">VCA1-CV1</text>
<text x="103.8" y="60.8">100k</text>
<text x="170" y="60.7">VCA1-CV2</text>
<text x="199" y="60.8">100k</text>
<text x="277.6" y="60.7">VCA2-CV1</text>
<text x="306.6" y="60.8">100k</text>
<text x="362.2" y="60.7">VCA2-CV2</text>
<text x="391.3" y="60.8">100k</text>
<text x="413.7" y="112.3">1k</text>
<text x="414.4" y="109.2">R18</text>
<text x="433.1" y="112.3">33k</text>
<text x="435.6" y="109.2">R19</text>
<text x="456.7" y="111.3">D2</text>
<text x="471.9" y="112.3">390k</text>
<text x="476.1" y="109.2">R20</text>
<text x="528.3" y="112.3">100k</text>
<text x="532.6" y="109.2">R16</text>
<text x="449.7" y="114.4">1N4148</text>
<text x="532.6" y="119.8">R15</text>
<text x="530.8" y="122.8">1M</text>
<text x="456.7" y="128.9">C5</text>
<text x="529.6" y="130.1">POT2</text>
<text x="123.2" y="137.8">D1</text>
<text x="451.8" y="132">100nF</text>
<text x="527.8" y="133.1">100k</text>
<text x="47.4" y="142.2">100k</text>
<text x="47.4" y="139.2">R13</text>
<text x="103.8" y="142.2">390k</text>
<text x="103.8" y="139.2">R9</text>
<text x="123.2" y="140.8">1N4148</text>
<text x="144.4" y="142.2">33k</text>
<text x="144.4" y="139.2">R10</text>
<text x="165.5" y="142.2">1k</text>
<text x="165.5" y="139.2">R11</text>
<text x="47.4" y="149.8">R14</text>
<text x="520.6" y="149">180k</text>
<text x="524.8" y="145.8">R17</text>
<text x="47.4" y="152.8">1M</text>
<text x="123.2" y="155.4">C4</text>
<text x="424.7" y="152.9">Q2</text>
<text x="492.5" y="151.2">U2.3</text>
<text x="47.9" y="160.1">POT1</text>
<text x="123.2" y="158.5">100nF</text>
<text x="417.6" y="156.4">2N3906</text>
<text x="489.2" y="160">TL074CN</text>
<text x="47.9" y="163.1">100k</text>
<text x="217" y="166.7">100nF</text>
<text x="217" y="163.6">C12</text>
<text x="100.7" y="170.5">U2.1</text>
<text x="55.1" y="179">180k</text>
<text x="55.1" y="175.8">R12</text>
<text x="97.1" y="174.1">TL074CN</text>
<text x="420.9" y="177.2">6.8k</text>
<text x="424.3" y="174.1">R21</text>
<text x="156.8" y="182.9">Q1</text>
<text x="217" y="183">C11</text>
<text x="157" y="186.4">2N3906</text>
<text x="217" y="186.1">100nF</text>
<text x="451.6" y="189.6">560</text>
<text x="454.3" y="186.5">R26</text>
<text x="490.2" y="190.7">C6</text>
<text x="532.4" y="191.7">J4</text>
<text x="468.4" y="195.2">100k</text>
<text x="472.6" y="192.1">R28</text>
<text x="485.3" y="193.7">100nF</text>
<text x="523.6" y="194.8">Audio IN</text>
<text x="155.6" y="207.2">6.8k</text>
<text x="155.6" y="204">R8</text>
<text x="444.6" y="209">560</text>
<text x="447.2" y="205.9">R27</text>
<text x="50" y="221.7">J1</text>
<text x="91.5" y="220.7">C3</text>
<text x="125.7" y="221.3">560</text>
<text x="125.7" y="218.2">R3</text>
<text x="329.2" y="221.7">LED2</text>
<text x="403.8" y="220.3">R24</text>
<text x="50" y="224.8">Audio IN</text>
<text x="91.5" y="223.7">100nF</text>
<text x="107.3" y="225.1">100k</text>
<text x="107.3" y="222.1">R1</text>
<text x="192" y="225.2">U1</text>
<text x="324.9" y="225.2">LED-3MM-NO_SILK R22</text>
<text x="401.3" y="223.4">22k</text>
<text x="431.3" y="226.9">1k</text>
<text x="432" y="223.8">R25</text>
<text x="186" y="230.5">LM13700N</text>
<text x="353.7" y="228.7">1k</text>
<text x="132.7" y="239">560</text>
<text x="132.7" y="235.9">R2</text>
<text x="245.1" y="244.6">LED1</text>
<text x="366.1" y="244.5">1k</text>
<text x="366.8" y="241.5">R23</text>
<text x="176.1" y="250.3">R5</text>
<text x="228.5" y="248.1">LED-3MM-NO_SILK</text>
<text x="281.9" y="249.1">IC1</text>
<text x="337.8" y="250.5">OUT</text>
<text x="341.2" y="247.4">J3</text>
<text x="147.9" y="256.9">1k</text>
<text x="147.9" y="253.8">R4</text>
<text x="176.1" y="253.4">22k</text>
<text x="225.5" y="255.6">R7</text>
<text x="281.9" y="252.3">TL072CN</text>
<text x="385.1" y="253.5">TL074CN</text>
<text x="388.4" y="257">U2.4</text>
<text x="225.5" y="258.7">1k</text>
<text x="188.9" y="265.8">U2.2</text>
<text x="116.5" y="274.7">C7</text>
<text x="188.8" y="271.1">TL074CN</text>
<text x="213.2" y="274.5">1k</text>
<text x="213.2" y="271.5">R6</text>
<text x="116.5" y="277.8">100nF</text>
<text x="241.2" y="280.5">OUT</text>
<text x="241.2" y="277.4">J2</text>
<text x="116.5" y="297.2">100nF</text>
<text x="116.5" y="294.1">C8</text>
<text x="284.1" y="315.3">C10</text>
<text x="284.1" y="318.3">100nF</text>
<text x="284.1" y="334.7">C9</text>
<text x="284.1" y="337.7">100nF</text>
<text x="56.3" y="343.5">P1</text>
<text x="57" y="347">EURORACK PWR</text>
<text x="81.9" y="371.7">C2</text>
<text x="57.2" y="376.6">47uF</text>
<text x="57.2" y="373.5">C1</text>
<text x="81.9" y="374.8">47uF</text>
</g>
<g font-size="3.2" fill="#00f">
<text x="83" y="63.2">3</text>
<text x="178.2" y="63.2">3</text>
<text x="285.8" y="63.2">3</text>
<text x="370.5" y="63.2">3</text>
<text x="83" y="70.3">1</text>
<text x="83" y="66.7">2</text>
<text x="178.2" y="70.3">1</text>
<text x="178.2" y="66.7">2</text>
<text x="285.8" y="70.3">1</text>
<text x="285.8" y="66.7">2</text>
<text x="370.5" y="70.3">1</text>
<text x="370.5" y="66.7">2</text>
<text x="510.2" y="132.4">VOL2</text>
<text x="480.2" y="147.9">9</text>
<text x="459.8" y="151.4">8</text>
<text x="480.2" y="154.9">10</text>
<text x="67.1" y="162.3">VOL1</text>
<text x="103.5" y="177.9">2</text>
<text x="103.5" y="184.9">3</text>
<text x="123.9" y="181.4">1</text>
<text x="525.5" y="197.3">3</text>
<text x="525.5" y="200.8">2</text>
<text x="525.5" y="204.3">1</text>
<text x="154.9" y="216.7">1</text>
<text x="154.9" y="220.2">2</text>
<text x="158.4" y="218.4">Amp_bias_input</text>
<text x="158.4" y="222">Diode_bias</text>
<text x="204.1" y="218.4">Amp_bias_input</text>
<text x="212.3" y="222">Diode_bias</text>
<text x="231.3" y="220.2">15</text>
<text x="231.3" y="216.7">16</text>
<text x="58.3" y="227.3">3</text>
<text x="154.9" y="223.7">3</text>
<text x="154.9" y="227.3">4</text>
<text x="158.4" y="225.5">Input+</text>
<text x="218.7" y="225.5">Input+</text>
<text x="231.3" y="227.3">13</text>
<text x="231.3" y="223.7">14</text>
<text x="58.3" y="230.8">2</text>
<text x="154.9" y="230.8">5</text>
<text x="158.4" y="229">Input-</text>
<text x="158.4" y="232.6">Output</text>
<text x="218.8" y="232.6">Output</text>
<text x="219.8" y="229">Input-</text>
<text x="231.3" y="230.8">12</text>
<text x="58.3" y="234.3">1</text>
<text x="154.9" y="237.8">7</text>
<text x="158.4" y="239.6">Buffer_input</text>
<text x="210.1" y="239.6">Buffer_input</text>
<text x="231.3" y="237.8">10</text>
<text x="154.9" y="241.4">8</text>
<text x="158.4" y="243.1">Buffer_output</text>
<text x="207.8" y="243.1">Buffer_output</text>
<text x="231.3" y="241.4">9</text>
<text x="409.6" y="243.1">13</text>
<text x="349.3" y="252">1</text>
<text x="387.3" y="246.7">14</text>
<text x="409.6" y="250.2">12</text>
<text x="264.2" y="257.2">1</text>
<text x="349.3" y="255.5">2</text>
<text x="264.2" y="260.8">2</text>
<text x="267.7" y="259">OUT/1</text>
<text x="267.7" y="262.5">NEG/1</text>
<text x="290.2" y="262.5">OUT/2</text>
<text x="301.9" y="260.8">7</text>
<text x="349.3" y="259">3</text>
<text x="264.2" y="264.3">3</text>
<text x="267.7" y="266.1">POS/1</text>
<text x="290.1" y="266.1">NEG/2</text>
<text x="290.4" y="269.6">POS/2</text>
<text x="301.9" y="267.8">5</text>
<text x="301.9" y="264.3">6</text>
<text x="174.1" y="273.1">6</text>
<text x="174.1" y="280.2">5</text>
<text x="194.5" y="276.6">7</text>
<text x="234.4" y="281.9">1</text>
<text x="234.4" y="285.5">2</text>
<text x="234.4" y="289">3</text>
<text x="61.1" y="355.7" transform="rotate(-90 61.1 355.7)">+V</text>
<text x="66.4" y="355.7" transform="rotate(-90 66.4 355.7)">GND</text>
<text x="71.7" y="355.7" transform="rotate(-90 71.7 355.7)">-V</text>
</g>
<g font-size="3.2" fill="#f00">
<text x="470.7" y="142.6" transform="rotate(-90 470.7 142.6)">4</text>
<text x="470.7" y="165" transform="rotate(-90 470.7 165)">11</text>
<text x="114.4" y="172.6" transform="rotate(-90 114.4 172.6)">4</text>
<text x="114.4" y="195" transform="rotate(-90 114.4 195)">11</text>
<text x="225.1" y="236.1">V+</text>
<text x="231.3" y="234.3">11</text>
<text x="400.1" y="237.8" transform="rotate(-90 400.1 237.8)">4</text>
<text x="301.9" y="257.2">8</text>
<text x="291.2" y="259">VCC+</text>
<text x="400.1" y="260.2" transform="rotate(-90 400.1 260.2)">11</text>
<text x="184.9" y="267.8" transform="rotate(-90 184.9 267.8)">4</text>
<text x="264.2" y="267.8">4</text>
<text x="267.7" y="269.6">VCC-</text>
<text x="184.9" y="290.2" transform="rotate(-90 184.9 290.2)">11</text>
</g>
<g font-size="3.2">
<text x="154.9" y="234.3">6</text>
<text x="158.4" y="236.1">V-</text>
</g>
</svg>
